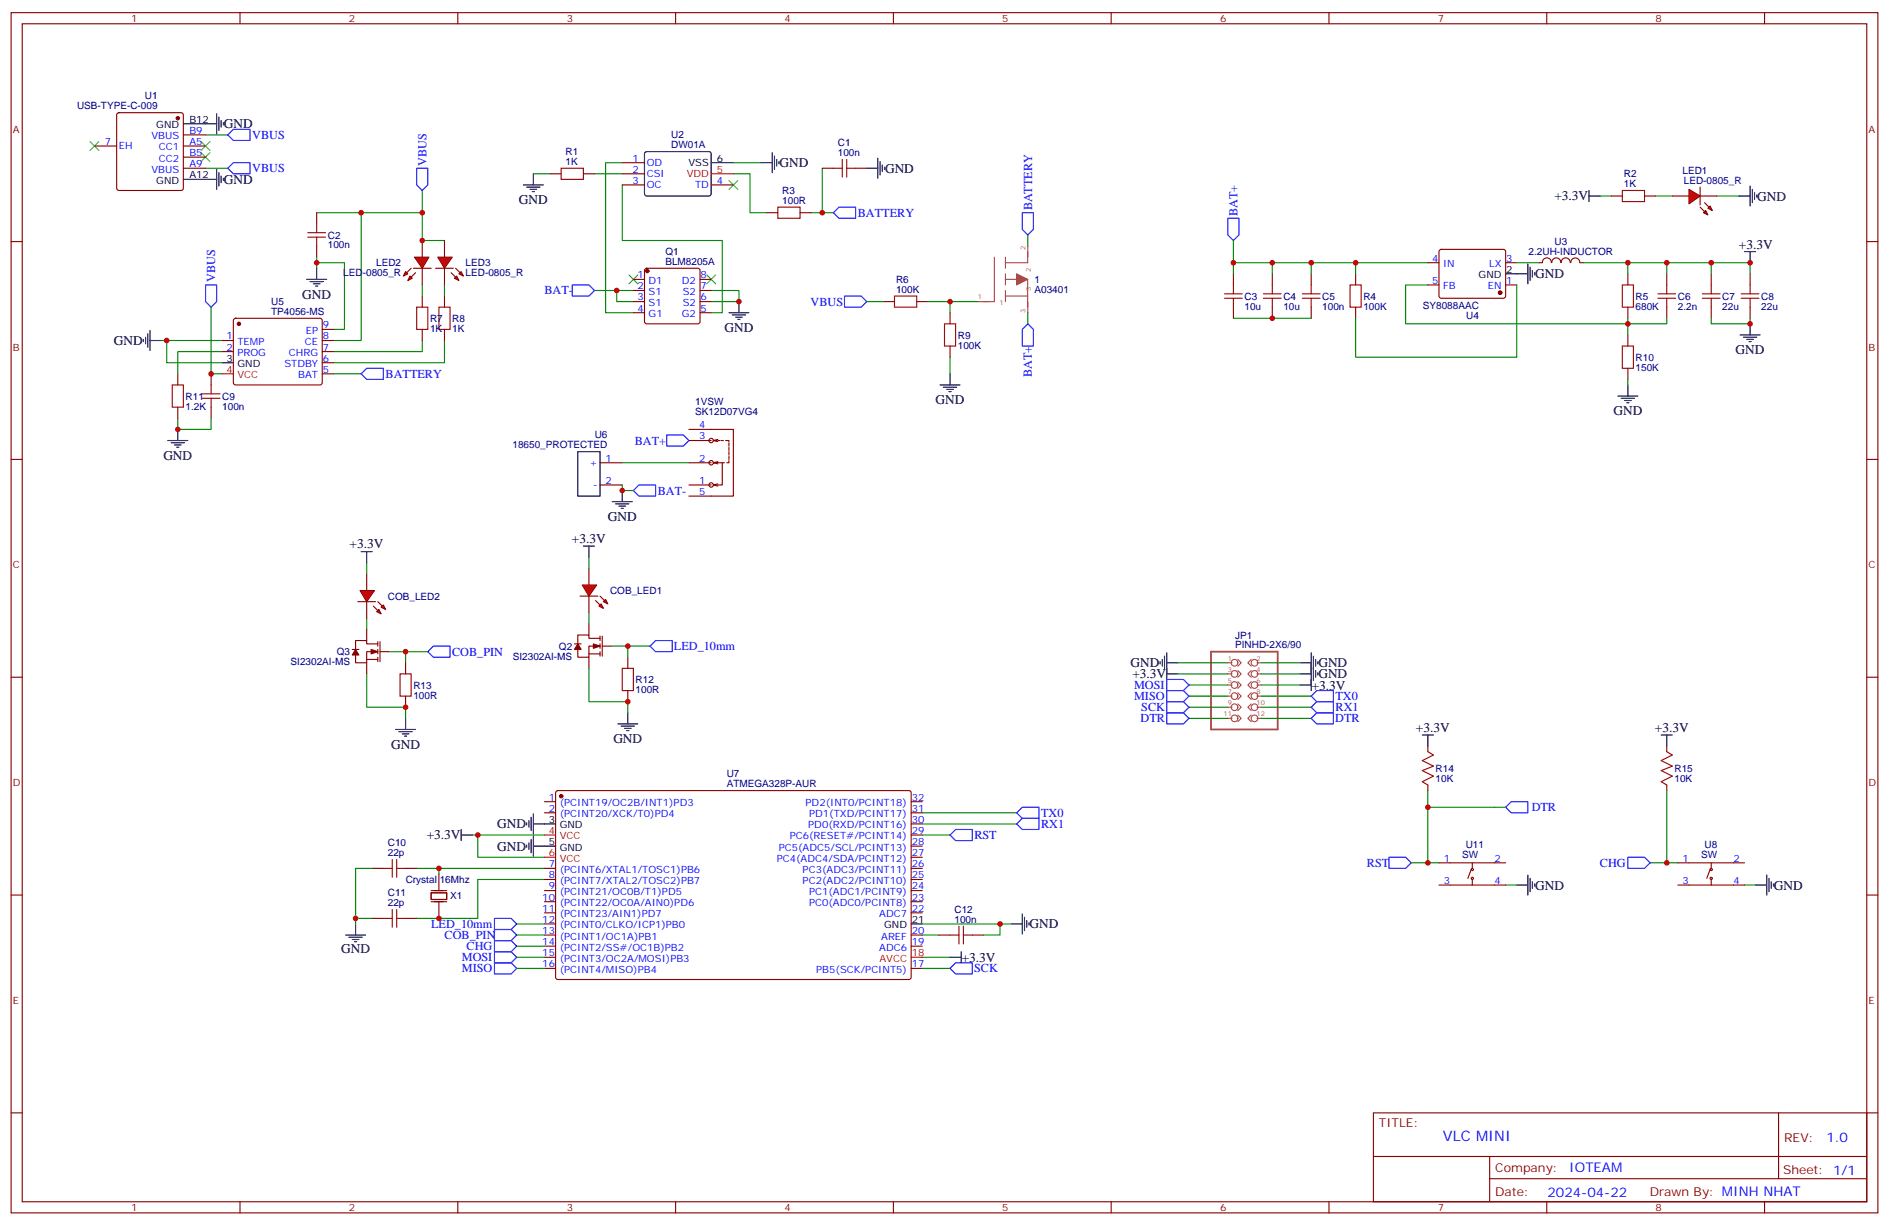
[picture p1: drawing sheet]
<svg xmlns="http://www.w3.org/2000/svg" width="600mm" height="389mm" viewBox="0 0 600 389" stroke-linecap="round" stroke-linejoin="round" font-family="sans-serif">
<g fill="none" stroke="#870000" stroke-width=".35">
<path d="M3.5 4h592.7v381h-592.7zM7.1 7.5h585.6v374h-585.6zM76.2 4v3.5M145.3 4v3.5M214.5 4v3.5M283.6 4v3.5M352.8 4v3.5M421.9 4v3.5M491.1 4v3.5M560.2 4v3.5M174.6 55.2h3.6M185.2 55.2h3.5"/>
<path d="M197.6 55.2h7M197.6 51.6h7M197.6 58.7h7M225.8 58.7h7M261.1 53.4h3.5M271.6 53.4h3.6M3.5 76.7h3.6M100.5 67.5v3.5M100.5 78.1v3.5M243.4 67.5h3.5M254 67.5h3.5M592.7 76.7h3.5"/>
<path d="M134.1 94v3.5M141.1 94v3.5M134.1 104.6v3.5M141.1 104.6v3.5M3.5 145.8h3.6M592.7 145.8h3.5M3.5 215h3.6M592.7 215h3.5M3.5 284.1h3.6M592.7 284.1h3.5M3.5 353.3h3.6M436 353.3h156.7v28.2h-156.7z"/>
<path d="M564.7 353.3v20.9M592.7 353.3h3.5M436.1 367.1h156.4M472.9 374.2h119.6M472.9 367.1v14.1M76.2 381.5v3.5M145.3 381.5v3.5M214.5 381.5v3.5M283.6 381.5v3.5M352.8 381.5v3.5M421.9 381.5v3.5M491.1 381.5v3.5"/>
<path d="M560.2 381.5v3.5"/>
</g>
<g fill="none" stroke="#000" stroke-width=".35">
<path d="M166.2 58.7h6.3M167.2 59.4h4.2M169.3 55.2v3.5M204.8 48.3l.5-.2 20 .1 .5 .6-.1 13-.6 .4h-20.1l-.4-.7v-12.7zM225.8 51.6h7M275.2 53.4h3.5M278.7 50.2v6.4M279.4 51.3v4.2M280.1 52.4v2.1M280.8 53.1v.7M168.3 60.1h2.1M169 60.8h.7"/>
<path d="M97.4 88.7h6.3M98.4 89.4h4.3M99.5 90.1h2.1M100.2 90.8h.7M100.5 85.2v3.5M231.4 99.3h6.4M232.5 100h4.2M234.6 95.7v3.6M233.5 100.7h2.2M234.2 101.4h.7"/>
</g>
<g fill="none" stroke="#008700" stroke-width=".35">
<path d="M169.3 55.2h5.3M188.7 55.2h8.9M197.6 51.6h-5.3v47.7h8.8M197.6 58.7v17.6h31.7v23h-3.5M232.8 55.2h5.3v12.3h5.3M232.8 51.6h8.9M261.1 53.4v14.1M100.5 67.5h14.2v40.6h-8.9M134.1 60.5v15.8h7M257.5 67.5h7.1M100.5 83.4h8.9v21.2h-3.6M100.5 81.6v3.6"/>
<path d="M134.1 90.5v3.5M141.1 90.5v3.5M188.7 92.2h12.4M195.8 92.2v3.5h5.3M225.8 92.2h8.8v3.5h-8.8M134.1 108.1v3.5h-28.3M141.1 108.1v7h-35.3"/>
</g>
<path d="M178.2 53.4h7v3.5h-7zM264.6 53.4h2.8M267.4 50.6v5.6M268.8 53.4h2.8M268.8 50.6v5.6M97.7 75.3h5.7M97.7 73.9h5.7M100.5 71v2.9M100.5 75.3v2.8M246.9 65.8h7.1v3.5h-7.1zM132.3 97.5h3.5v7.1h-3.5zM139.3 97.5h3.6v7.1h-3.6z" fill="none" stroke="#a10000" stroke-width=".35"/>
<path d="M132.3 53.4h3.5v5.3l-1.7 1.8-1.8-1.8zM264.6 67.5l1.7-1.7h5.3v3.5h-5.3zM181.7 90.5h5.3l1.7 1.7-1.7 1.8h-5.3z" fill="none" stroke="#00f" stroke-width=".35"/>
<path d="M28.6 44.9l2.8 2.9M31.4 44.9l-2.8 2.9M63.9 48.5l2.8 2.8M63.9 44.9l2.8 2.9M66.7 48.5l-2.8 2.8M66.7 44.9l-2.8 2.9M231.4 57.3l2.8 2.8M234.2 57.3l-2.8 2.8M199.7 87.3l2.8 2.8M202.5 87.3l-2.8 2.8M224.4 87.3l2.8 2.8M227.2 87.3l-2.8 2.8" fill="none" stroke="#3c3" stroke-width=".35"/>
<path d="M225.8 55.2h7" fill="none" stroke="#f00" stroke-width=".35"/>
<g fill="#f00" stroke="#870000" stroke-width=".35">
<path d="M131.6 81.6h4.6l-2.1 3.6z"/>
<path d="M131.2 85.2h5.7z"/>
</g>
<g fill="#870000" stroke="#870000" stroke-width=".35">
<path d="M129.1 86.6l1.4-1.4z"/>
<path d="M131.9 86.6l-1.4 1.4z"/>
</g>
<g fill="#f00" stroke="#870000" stroke-width=".35">
<path d="M128.8 86.2l.7 .7-1.4 .7z"/>
<path d="M130.2 87.6l.7 .7-1.4 .7z"/>
</g>
<path d="M134.1 76.3v5.3M134.1 85.2v5.3" fill="none" stroke="#870000" stroke-width=".35"/>
<g fill="#f00" stroke="#870000" stroke-width=".35">
<path d="M139 81.6h4.6l-2.5 3.6z"/>
<path d="M138.3 85.2h5.6z"/>
</g>
<g fill="#870000" stroke="#870000" stroke-width=".35">
<path d="M144.6 85.2l1.4 1.4z"/>
<path d="M143.2 86.6l1.4 1.4z"/>
</g>
<g fill="#f00" stroke="#870000" stroke-width=".35">
<path d="M146.4 86.2l.7 1.4-1.4-.7z"/>
<path d="M145 87.6l.7 1.4-1.4-.7z"/>
</g>
<g fill="none" stroke="#870000" stroke-width=".35">
<path d="M37.3 36l.4-.2h19.8l.5 .2 .2 .5v23.3l-.2 .5-.5 .2h-19.8l-.5-.3-.2-.4v-23.3zM30 46.4h7M58.2 46.4h7.1M58.2 53.4h7.1M58.2 49.9h7.1M58.2 42.8h7.1M141.1 76.3v5.3M457.1 79.4l.5-.2h19.7l.5 .2 .2 .5-.1 14.4-.6 .4-20-.1-.5-.6v-14.1zM141.1 85.2v5.3M201.1 88.7h3.5M201.1 92.2h3.5M201.1 95.7h3.5"/>
<path d="M201.1 99.3h3.5M204.8 85.4l.5-.2h16.2l.5 .2 .2 .5v16.2l-.2 .5-.5 .2h-16.2l-.5-.2-.2-.5v-16.2zM222.2 88.7h3.6M222.2 92.2h3.6M222.2 95.7h3.6M222.2 99.3h3.6M280.5 95.7h3.5M291 95.7h3.6M301.6 99.3v3.5M391.6 86.9v3.6M391.6 97.5v3.5M403.9 86.9v3.6"/>
<path d="M403.9 97.5v3.5M416.3 86.9v3.6M416.3 97.5v3.5M430.4 86.9v3.6M430.4 97.5v3.5M453.3 90.5h3.5M453.3 83.4h3.5M478 90.5h3.5M478 83.4h3.5M488.6 83.4h1.1M489.7 83.4a1.41 1.41 0 0 1 1.4-1.5 1.41 1.41 0 0 1 1.4 1.5M492.7 83.4a1.41 1.41 0 0 1 1.4-1.5 1.41 1.41 0 0 1 1.4 1.5"/>
<path d="M495.7 83.4a1.41 1.41 0 0 1 1.4-1.5 1.41 1.41 0 0 1 1.4 1.5M498.7 83.4a1.41 1.41 0 0 1 1.4-1.5 1.41 1.41 0 0 1 1.4 1.5M501.6 83.4h1.1M516.8 86.9v3.6M516.8 97.5v3.5M529.2 86.9v3.6M529.2 97.5v3.5M543.3 86.9v3.6M543.3 97.5v3.5M555.6 86.9v3.6M555.6 97.5v3.5M56.4 118.7v3.5"/>
<path d="M67 118.7v3.5M70.6 108.1h3.5M70.6 111.6h3.5M74.3 101.2l.5-.2h26.8l.5 .2 .2 .5-.1 20.1-.6 .4-27.1-.1-.4-.6v-19.8zM102.3 104.6h3.5M102.3 108.1h3.5M102.3 111.6h3.5M102.3 115.1h3.5M102.3 118.7h3.5M301.6 109.9v3.5M516.8 106.3v3.6M516.8 116.9v3.5"/>
<path d="M56.4 129.3v3.5M67 129.3v3.5"/>
</g>
<g fill="none" stroke="#008700" stroke-width=".35">
<path d="M65.3 53.4h7M65.3 42.8h7M114.7 67.5h19.4M326.3 74.6v3.5M391.6 76.3v7.1M508 62.2h3.5M525.6 62.2h5.3M545 62.2h7.1M67 97.5v21.2h3.6M275.2 95.7h5.3M294.6 95.7h15.8M301.6 95.7v3.6"/>
<path d="M326.3 99.3v3.5M403.9 83.4v3.5M416.3 83.4v3.5M430.4 83.4v3.5M453.3 90.5h-7v12.3h82.9v-1.8M453.3 83.4h-61.7v3.5M481.5 90.5v22.9h-51.1v-12.4M481.5 83.4h7.1M502.7 83.4h52.9v3.5M516.8 83.4v3.5M529.2 83.4v3.5M543.3 83.4v3.5"/>
<path d="M51.2 108.1h19.4M52.9 108.1v7h17.7M70.6 111.6h-14.2v7.1M105.8 118.7h8.9M301.6 113.4v5.3M391.6 101h24.7M516.8 101v5.3M543.3 101v1.8h12.3v-1.8M56.4 132.8v3.5h10.6v-3.5M516.8 120.4v1.8"/>
</g>
<path d="M72.3 53.4l1.8-1.8h5.3v3.6h-5.3zM74.1 41.1h5.3v3.5h-5.3l-1.8-1.8zM324.6 67.5h3.5v5.3l-1.8 1.8-1.7-1.8zM389.8 69.3h3.5v5.3l-1.7 1.7-1.8-1.7zM65.3 90.5h3.5v5.2l-1.8 1.8-1.7-1.8zM268.1 94h5.3l1.8 1.7-1.8 1.8h-5.3zM116.4 116.9h5.3v3.5h-5.3l-1.7-1.7zM326.3 102.8l1.8 1.8v5.3h-3.5v-5.3z" fill="none" stroke="#00f" stroke-width=".35"/>
<g fill="none" stroke="#a10000" stroke-width=".35">
<path d="M284 94h7v3.5h-7zM388.8 94.7h5.6M388.8 93.3h5.6M391.6 90.5v2.8M391.6 94.7v2.8M401.1 94.7h5.7M401.1 93.3h5.7M403.9 90.5v2.8M403.9 94.7v2.8M413.5 94.7h5.6M413.5 93.3h5.6M416.3 90.5v2.8"/>
<path d="M416.3 94.7v2.8M428.6 90.5h3.6v7h-3.6zM515.1 90.5h3.5v7h-3.5zM526.3 94.7h5.7M526.3 93.3h5.7M529.2 90.5v2.8M529.2 94.7v2.8M540.5 94.7h5.6M540.5 93.3h5.6M543.3 90.5v2.8M543.3 94.7v2.8M552.8 94.7h5.6"/>
<path d="M552.8 93.3h5.6M555.6 90.5v2.8M555.6 94.7v2.8M299.9 102.8h3.5v7.1h-3.5zM515.1 109.9h3.5v7h-3.5zM54.7 122.2h3.5v7.1h-3.5zM64.2 126.4h5.6M64.2 125h5.6M67 122.2v2.8M67 126.4v2.9"/>
</g>
<g fill="none" stroke="#000" stroke-width=".35">
<path d="M58.2 39.3h10.6M68.8 36.1v6.4M69.5 37.2v4.2M70.2 38.2v2.2M70.9 38.9v.8M58.2 56.9h10.6M68.8 53.8v6.3M69.5 54.8v4.3M70.2 55.9v2.1M70.9 56.6v.7M241.7 51.6h3.5M245.2 48.5v6.3"/>
<path d="M245.9 49.5v4.3M246.6 50.6v2.1M247.3 51.3v.7M555.6 59.1v6.3M552.1 62.2h3.5M553.9 79.9h3.5M555.6 79.9v3.5M556.3 60.1v4.2M557 61.2v2.1M557.7 61.9v.7M478 86.9h7.1M485.1 83.7v6.4"/>
<path d="M485.8 84.8v4.2M486.5 85.9v2.1M487.2 86.6v.7M45.5 107.7v.7M46.2 107v2.1M46.9 106v4.2M47.6 108.1h3.6M47.6 104.9v6.4M70.6 115.1h3.5M301.6 118.7v3.5M552.4 106.3h6.4M553.5 107h4.2"/>
<path d="M554.6 107.7h2.1M555.3 108.4h.7M555.6 102.8v3.5M53.3 139.8h6.3M56.4 136.3v3.5M298.4 122.2h6.4M299.5 122.9h4.2M300.6 123.6h2.1M301.3 124.3h.7M513.6 125.7h6.4M514.7 126.4h4.2M515.8 127.1h2.1"/>
<path d="M516.5 127.8h.7M516.8 122.2v3.5M54.3 140.5h4.3M55.4 141.3h2.1M56.1 142h.7"/>
</g>
<g fill="#870000" stroke="#870000" stroke-width=".35">
<circle cx="205.5" cy="86" r=".53"/>
<circle cx="75.8" cy="102.8" r=".53"/>
<circle cx="56.4" cy="37.5" r=".53"/>
<circle cx="476.2" cy="92.9" r=".53"/>
</g>
<path d="M70.6 118.7h3.5" fill="none" stroke="#f00" stroke-width=".35"/>
<path d="M326.3 78.1v5.3h-7.1M315.7 81.6v14.1h-5.3M319.2 88.7h7.1v10.6M319.2 81.6v3.6M319.2 86.9v3.6M319.2 92.2v3.5M319.2 94h7.1" fill="none" stroke="#a64a4a" stroke-width=".35"/>
<path d="M322.7 86.9l3.6 1.8-3.6 1.8z" fill="#a64a4a" stroke="#a64a4a" stroke-width=".35"/>
<g fill="#f00" stroke="#870000" stroke-width=".35">
<path d="M536.2 60.1l3.6 2.1-3.6 2.5z"/>
<path d="M539.8 59.4v5.7z"/>
</g>
<g fill="#870000" stroke="#870000" stroke-width=".35">
<path d="M539.8 65.8l1.4 1.4z"/>
<path d="M541.2 64.3l1.4 1.5z"/>
</g>
<g fill="#f00" stroke="#870000" stroke-width=".35">
<path d="M540.8 67.5l.7-.7 .7 1.4z"/>
<path d="M542.2 66.1l.7-.7 .7 1.4z"/>
</g>
<g fill="none" stroke="#870000" stroke-width=".35">
<path d="M511.5 62.2h3.6M522.1 62.2h3.5M530.9 62.2h5.3M539.8 62.2h5.2M116.4 199.8v3.5M111.8 206.2h2.1M116.4 210.4v3.5M116.4 209.3h3.5M119.9 206.9h-3.5v3.5h-3.5v-2.5M119.9 204.4h-3.5v-1.1h-3.5v2.9M119.9 203.7v1.4M119.9 206.2v1.4"/>
<path d="M119.9 208.6v1.4M120.6 206.9h2.9M120.6 203.7v6.3M128.8 210.4v3.5M128.8 221v3.5M453.3 236.9v1.7M172.9 254.5h3.5M172.9 258h3.5M176.6 251.2l.5-.2h111.7l.5 .7-.1 58.8-.6 .4h-111.8l-.4-.7v-58.5zM289.3 254.5h3.5M289.3 258h3.5M453.3 249.2v1.8"/>
<path d="M118.2 275.7h3.5M128.8 275.7h3.5M139.3 277.4v5.3M172.9 275.7h3.5M172.9 279.2h3.5M289.3 275.7h3.5M289.3 279.2h3.5M289.3 272.1h3.5M289.3 268.6h3.5M289.3 265.1h3.5M289.3 261.5h3.5M118.2 291.5h3.5"/>
<path d="M128.8 291.5h3.5M136.9 283.4h4.9v2.1h-4.9zM136.9 286.2h4.9M136.9 282.7h4.9M139.3 286.2v5.3M172.9 286.2h3.5M172.9 282.7h3.5M172.9 289.8h3.5M172.9 293.3h3.5M172.9 296.8h3.5M289.3 286.2h3.5M289.3 282.7h3.5"/>
<path d="M289.3 289.8h3.5M289.3 296.8h3.5M172.9 300.4h3.5M172.9 303.9h3.5M172.9 307.4h3.5M289.3 300.4h3.5M289.3 307.4h3.5"/>
</g>
<path d="M515.1 60.5h7v3.5h-7zM127 213.9h3.5v7.1h-3.5zM453.3 238.6l1.8 1.1-3.5 1.7 3.5 1.8-3.5 1.4 3.5 1.8-3.5 1.7 1.7 1.1M121.7 275.7h2.8M124.5 272.8v5.7M125.9 275.7h2.9M125.9 272.8v5.7M121.7 291.5h2.8M124.5 288.7v5.7M125.9 288.7v5.7M125.9 291.5h2.9" fill="none" stroke="#a10000" stroke-width=".35"/>
<g fill="none" stroke="#000" stroke-width=".35">
<path d="M504.5 62.2h3.5M504.5 60.5v3.5M125.6 231.6h6.3M126.6 232.3h4.3M127.7 233h2.1M128.4 233.7h.7M128.8 228v3.6M451.6 233.3h3.5M453.3 233.3v3.6M168.6 259.4v4.3M169.3 258.4v6.3M167.2 261.2v.7"/>
<path d="M167.2 268.3v.7M167.9 260.5v2.1M167.9 267.5v2.2M168.6 266.5v4.2M169.3 268.6h7.1M169.3 265.4v6.4M169.3 261.5h7.1M485.1 277.8v6.3M485.8 278.8v4.3M486.5 279.9v2.1M109.7 296.8h6.4M110.8 297.5h4.2"/>
<path d="M111.8 298.2h2.1M112.5 298.9h.7M112.9 293.3v3.5M289.3 293.3h3.5M321 293.3h3.6M324.6 290.1v6.4M325.3 291.2v4.2M326 292.2v2.2M326.7 292.9v.8M481.5 281h3.6M487.2 280.6v.7"/>
</g>
<g fill="none" stroke="#008700" stroke-width=".35">
<path d="M116.4 178.6v3.6M116.4 196.3v3.5M116.4 213.9v10.6h12.4v3.5M123.5 206.9h5.3v3.5M128.8 206.9h7M292.8 258h30M453.3 256.3h21.2M453.3 251v22.9M118.2 275.7h-5.3v15.8M132.3 275.7h40.6M139.3 275.7v1.7M149.9 265.1h23"/>
<path d="M151.7 265.1v7h21.2M172.9 279.2h-21.2v12.3h-19.4M292.8 265.1h8.8M292.8 261.5h30M448 273.9h8.8M118.2 291.5h-5.3v1.8M478 281h3.5M292.8 303.9h8.8"/>
</g>
<path d="M135.8 206.9l1.8-1.8h5.3v3.5h-5.3zM322.8 258l1.8-1.7h5.2v3.5h-5.2zM479.8 254.5h5.3v3.5h-5.3l-1.8-1.7zM303.4 263.3h5.3v3.5h-5.3l-1.8-1.7zM322.8 261.5l1.8-1.7h5.2v3.5h-5.2zM441 272.1h5.3l1.7 1.8-1.7 1.8h-5.3z" fill="none" stroke="#00f" stroke-width=".35"/>
<g fill="#870000" stroke="#870000" stroke-width=".35">
<path d="M112.9 206.2l1 1.7h-2.1z"/>
<path d="M117.8 206.2l2.1 .7-2.1 .7z"/>
<circle cx="178.2" cy="252.7" r=".53"/>
</g>
<path d="M172.9 265.1h3.5M172.9 272.1h3.5M289.3 303.9h3.5" fill="none" stroke="#f00" stroke-width=".35"/>
<g fill="#f00" stroke="#870000" stroke-width=".35">
<path d="M114.3 187.5h4.6l-2.5 3.5z"/>
<path d="M113.6 191h5.6z"/>
</g>
<g fill="#870000" stroke="#870000" stroke-width=".35">
<path d="M119.9 191l1.5 1.4z"/>
<path d="M118.5 192.4l1.4 1.4z"/>
</g>
<g fill="#f00" stroke="#870000" stroke-width=".35">
<path d="M121 192.8l.7-.7 .7 1.4z"/>
<path d="M119.6 194.2l.7-.7 .7 1.4z"/>
</g>
<path d="M116.4 182.2v5.3M116.4 191v5.3M298.1 296.8h3.5M308.7 296.8h3.5" fill="none" stroke="#870000" stroke-width=".35"/>
<path d="M146.4 265.1h3.5M146.4 263.3v3.5" fill="none" stroke="#000" stroke-width=".35"/>
<path d="M157 291.5h5.3l1.7 1.8-1.7 1.8h-5.3zM157 295.1h5.3l1.7 1.7-1.7 1.8h-5.3zM157 302.1h5.3l1.7 1.8-1.7 1.7h-5.3zM157 305.6h5.3l1.7 1.8-1.7 1.8h-5.3zM301.6 307.4l1.8-1.8h5.3v3.6h-5.3z" fill="none" stroke="#00f" stroke-width=".35"/>
<path d="M474.5 256.3h3.5M164 293.3h8.9M164 296.8h8.9M292.8 293.3h28.2M292.8 296.8h5.3M317.5 293.3v3.5h-5.3M164 303.9h8.9M164 307.4h8.9M292.8 307.4h8.8" fill="none" stroke="#008700" stroke-width=".35"/>
<path d="M301.6 296.8h2.8M304.4 294v5.6M305.9 296.8h2.8M305.9 294v5.6" fill="none" stroke="#a10000" stroke-width=".35"/>
<g fill="#f00" stroke="#870000" stroke-width=".35">
<path d="M184.9 185.7h4.5l-2.4 3.5z"/>
<path d="M184.1 189.2h5.7z"/>
</g>
<g fill="#870000" stroke="#870000" stroke-width=".35">
<path d="M190.5 189.2l1.4 1.4z"/>
<path d="M189.1 190.6l1.4 1.5z"/>
</g>
<g fill="#f00" stroke="#870000" stroke-width=".35">
<path d="M191.6 191l.7-.7 .7 1.4z"/>
<path d="M190.1 192.4l.8-.7 .7 1.4z"/>
</g>
<g fill="none" stroke="#870000" stroke-width=".35">
<path d="M218.7 136.3h14.1v21.2h-14.1M218.7 139.8h7.1M226.5 139.8l1.4 .4M227.9 139.5l-1.4 .3h1M227.9 139.8h.7M229 139.8h.7M230.4 139.8h1v.4M190.5 146.9h7.1M190.5 154h7.1M218.7 146.9h7.1M218.7 154h7.1M226.5 146.9l1.4 .3"/>
<path d="M226.5 154l1.4 .3M227.9 146.5l-1.4 .4h2.8v7.1h-2.8M227.9 153.6l-1.4 .4M229.3 146.9h.7M231.4 146.2v.7h-.7M231.4 140.5v1.1M231.4 142v1M231.4 143.4v1M231.4 144.8v1M187 180.4v5.3M187 189.2v5.3M187 198v3.6"/>
<path d="M182.4 204.4h2.1M187 208.6v3.6M187 207.6h3.5M190.5 205.1h-3.5v3.5h-3.6v-2.4M190.5 202.6h-3.5v-1h-3.6v2.8M190.5 201.9v1.4M190.5 204.4v1.4M190.5 206.9v1.4M191.2 205.1h2.8M191.2 201.9v6.4M199.3 208.6v3.6M199.3 219.2v3.5"/>
<path d="M529.2 236.9v1.7M529.2 249.2v1.8M456.8 273.9h21.2M467.1 276l-1.1 2.8M467.4 273.9v1.8M467.4 279.2v1.8M532.7 273.9h21.2M542.9 276l-1 2.8M543.3 273.9v1.8M543.3 279.2v1.8M456.8 281h21.2M532.7 281h21.2"/>
<circle cx="225.8" cy="139.8" r=".71"/>
<circle cx="225.8" cy="154" r=".71"/>
<circle cx="225.8" cy="146.9" r=".71"/>
<circle cx="467.4" cy="278.8" r=".35"/>
<circle cx="467.4" cy="276" r=".35"/>
<circle cx="543.3" cy="276" r=".35"/>
<circle cx="543.3" cy="278.8" r=".35"/>
</g>
<g fill="#870000" stroke="#870000" stroke-width=".35">
<path d="M183.4 204.4l1.1 1.8h-2.1z"/>
<path d="M188.4 204.4l2.1 .7-2.1 .7z"/>
</g>
<path d="M197.6 212.2h3.5v7h-3.5zM529.2 238.6l1.7 1.1-3.5 1.7 3.5 1.8-3.5 1.4 3.5 1.8-3.5 1.7 1.8 1.1" fill="none" stroke="#a10000" stroke-width=".35"/>
<g fill="none" stroke="#008700" stroke-width=".35">
<path d="M197.6 154v1.7h3.5M197.6 146.9h21.1M187 176.9v3.5M187 194.5v3.5M187 212.2v10.5h12.3v3.6M194 205.1h5.3v3.5M199.3 205.1h7.1M373.9 210.4h15.9M373.9 213.9h15.9M377.5 217.5h12.3M400.4 210.4h12.3M400.4 213.9h12.3"/>
<path d="M400.4 217.5h12.3M377.5 228h12.3M377.5 224.5h12.3M377.5 221h12.3M400.4 228h15.9M400.4 224.5h15.9M400.4 221h15.9M529.2 251v22.9M523.9 273.9h8.8M553.9 281h3.5M164 300.4h8.9"/>
</g>
<path d="M211.7 138.1h5.3l1.7 1.7-1.7 1.8h-5.3zM201.1 155.7l1.7-1.7h5.3v3.5h-5.3zM206.4 205.1l1.7-1.8h5.3v3.6h-5.3zM370.4 219.2h5.3l1.8 1.8-1.8 1.7h-5.3zM370.4 215.7h5.3l1.8 1.8-1.8 1.7h-5.3zM370.4 226.3h5.3l1.8 1.7-1.8 1.8h-5.3zM370.4 222.7h5.3l1.8 1.8-1.8 1.8h-5.3zM416.3 228l1.7-1.7h5.3v3.5h-5.3zM416.3 224.5l1.7-1.8h5.3v3.6h-5.3zM416.3 221l1.7-1.8h5.3v3.5h-5.3zM516.8 272.1h5.3l1.8 1.8-1.8 1.8h-5.3zM157 298.6h5.3l1.7 1.8-1.7 1.7h-5.3z" fill="none" stroke="#00f" stroke-width=".35"/>
<g fill="none" stroke="#000" stroke-width=".35">
<path d="M183.4 143.4h7.1v14.1h-7.1zM194.4 159.2h6.3M195.4 159.9h4.3M197.6 155.7v3.5M114.7 175.1h3.5M116.4 175.1v3.5M185.2 173.4h3.5M187 173.4v3.5M196.5 160.7h2.1M197.2 161.4h.7M368.3 210v.7M369 209.3v2.2"/>
<path d="M369.7 208.3v4.2M370.4 210.4h3.5M370.4 207.2v8.5M370.4 213.9h3.5M412.7 210.4h3.6M412.7 213.9h3.6M412.7 217.5h3.6M416.3 207.2v12M417 208.3v7.7M417.7 209.3v2.2M417.7 212.9v2.1M418.4 210v.7"/>
<path d="M418.4 213.6v.7M196.1 229.8h6.4M197.2 230.5h4.2M198.3 231.2h2.1M199 231.9h.7M199.3 226.3v3.5M527.4 233.3h3.5M529.2 233.3v3.6M560.9 277.8v6.3M561.6 278.8v4.3M562.3 279.9v2.1M557.4 281h3.5"/>
<path d="M563 280.6v.7M301.6 303.9h3.6M305.2 302.1v3.5"/>
</g>
<path d="M384.5 206.9h21.1v24.7h-21.1z" fill="none" stroke="#a64a4a" stroke-width=".56"/>
<g fill="none" stroke="#a64a4a" stroke-width=".35">
<path d="M389.8 210.4h1.4M389.8 213.9h1.4M389.8 217.5h1.4M393 209.3l1.1 1.1-1.1 1.1M393 212.9l1.1 1-1.1 1.1M393 216.4l1.1 1.1-1.1 1M393 219.9l1.1 1.1-1.1 1M397.2 209.3l-1 1.1 1 1.1M397.2 212.9l-1 1 1 1.1M397.2 216.4l-1 1.1 1 1M397.2 219.9l-1 1.1 1 1M399 210.4h1.4"/>
<path d="M399 213.9h1.4M399 217.5h1.4M389.8 221h1.4M389.8 224.5h1.4M389.8 228h1.4M393 223.4l1.1 1.1-1.1 1.1M393 227l1.1 1-1.1 1.1M397.2 223.4l-1 1.1 1 1.1M397.2 227l-1 1 1 1.1M399 221h1.4M399 224.5h1.4M399 228h1.4"/>
<circle cx="391.9" cy="210.4" r="1.06"/>
<circle cx="391.9" cy="213.9" r="1.06"/>
<circle cx="391.9" cy="217.5" r="1.06"/>
<circle cx="398.3" cy="213.9" r="1.06"/>
<circle cx="398.3" cy="210.4" r="1.06"/>
<circle cx="398.3" cy="217.5" r="1.06"/>
<circle cx="391.9" cy="224.5" r="1.06"/>
<circle cx="391.9" cy="221" r="1.06"/>
<circle cx="391.9" cy="228" r="1.06"/>
<circle cx="398.3" cy="224.5" r="1.06"/>
<circle cx="398.3" cy="221" r="1.06"/>
<circle cx="398.3" cy="228" r="1.06"/>
</g>
<g fill="#c00">
<circle cx="261.1" cy="67.5" r=".88"/>
<circle cx="234.6" cy="95.7" r=".88"/>
<circle cx="195.8" cy="92.2" r=".88"/>
<circle cx="100.5" cy="83.4" r=".88"/>
<circle cx="134.1" cy="76.3" r=".88"/>
<circle cx="67" cy="118.7" r=".88"/>
<circle cx="56.4" cy="136.3" r=".88"/>
<circle cx="52.9" cy="108.1" r=".88"/>
<circle cx="114.7" cy="67.5" r=".88"/>
<circle cx="134.1" cy="67.5" r=".88"/>
<circle cx="301.6" cy="95.7" r=".88"/>
<circle cx="555.6" cy="83.4" r=".88"/>
<circle cx="516.8" cy="83.4" r=".88"/>
<circle cx="516.8" cy="102.8" r=".88"/>
<circle cx="529.2" cy="83.4" r=".88"/>
<circle cx="543.3" cy="83.4" r=".88"/>
<circle cx="555.6" cy="102.8" r=".88"/>
<circle cx="403.9" cy="101" r=".88"/>
<circle cx="430.4" cy="83.4" r=".88"/>
<circle cx="416.3" cy="83.4" r=".88"/>
<circle cx="403.9" cy="83.4" r=".88"/>
<circle cx="391.6" cy="83.4" r=".88"/>
<circle cx="139.3" cy="291.5" r=".88"/>
<circle cx="139.3" cy="275.7" r=".88"/>
<circle cx="112.9" cy="291.5" r=".88"/>
<circle cx="453.3" cy="256.3" r=".88"/>
<circle cx="453.3" cy="273.9" r=".88"/>
<circle cx="128.8" cy="224.5" r=".88"/>
<circle cx="128.8" cy="206.9" r=".88"/>
<circle cx="151.7" cy="265.1" r=".88"/>
<circle cx="317.5" cy="293.3" r=".88"/>
<circle cx="199.3" cy="205.1" r=".88"/>
<circle cx="199.3" cy="222.7" r=".88"/>
<circle cx="529.2" cy="273.9" r=".88"/>
<circle cx="197.6" cy="155.7" r=".88"/>
</g>
<text font-size="4.6" fill="#00f" x="458.1" y="362.3">VLC MINI</text>
<g font-size="4.2">
<text x="71.1" y="40.7">GND</text>
<text x="247.5" y="53.1">GND</text>
<text x="71.1" y="58.3">GND</text>
<text x="281" y="54.9">GND</text>
<text x="164.7" y="64.8">GND</text>
<text x="493.5" y="63.6">+3.3V</text>
<text x="557.9" y="63.7">GND</text>
<text x="552.1" y="79.2">+3.3V</text>
<text x="487.4" y="88.3">GND</text>
<text x="96" y="94.8">GND</text>
<text x="230" y="105.4">GND</text>
<text x="36.2" y="109.5">GND</text>
<text x="551" y="112.4">GND</text>
<text x="297" y="128.3">GND</text>
<text x="512.2" y="131.8">GND</text>
<text x="51.9" y="145.9">GND</text>
<text x="193" y="165.3">GND</text>
<text x="181.6" y="172.2">+3.3V</text>
<text x="111" y="174">+3.3V</text>
<text x="359" y="211.8">GND</text>
<text x="359.5" y="215.4">+3.3V</text>
<text x="418.6" y="211.8">GND</text>
<text x="418.6" y="215.3">GND</text>
<text x="416.5" y="218.9">+3.3V</text>
<text x="449.5" y="232.2">+3.3V</text>
<text x="525.4" y="232.2">+3.3V</text>
<text x="124.2" y="237.6">GND</text>
<text x="194.7" y="235.9">GND</text>
<text x="157.9" y="263">GND</text>
<text x="135.5" y="266.5">+3.3V</text>
<text x="157.9" y="270">GND</text>
<text x="487.4" y="282.4">GND</text>
<text x="563.2" y="282.4">GND</text>
<text x="326.8" y="294.7">GND</text>
<text x="108.3" y="302.5">GND</text>
<text x="305.3" y="305.3">+3.3V</text>
</g>
<g font-size="4.2" fill="#00f">
<text x="579.8" y="362.5">1.0</text>
<text x="498.2" y="372.1">IOTEAM</text>
<text x="491.3" y="379.9">2024-04-22</text>
</g>
<g font-size="3.9" fill="#00f">
<text x="80.1" y="44.1">VBUS</text>
<text x="135.4" y="52.6" transform="rotate(-90 135.4 52.6)">VBUS</text>
<text x="80.1" y="54.7">VBUS</text>
<text x="272.3" y="68.8">BATTERY</text>
<text x="327.7" y="66.8" transform="rotate(-90 327.7 66.8)">BATTERY</text>
<text x="392.9" y="68.7" transform="rotate(-90 392.9 68.7)">BAT+</text>
<text x="68.3" y="89.6" transform="rotate(-90 68.3 89.6)">VBUS</text>
<text x="172.8" y="93.5">BAT-</text>
<text x="257.4" y="97">VBUS</text>
<text x="122.4" y="119.9">BATTERY</text>
<text x="327.6" y="119.8" transform="rotate(-90 327.6 119.8)">BAT+</text>
<text x="201.5" y="141.1">BAT+</text>
<text x="208.8" y="157.1">BAT-</text>
<text x="143.6" y="208.2">COB_PIN</text>
<text x="214" y="206.4">LED_10mm</text>
<text x="360" y="218.7">MOSI</text>
<text x="360" y="222.2">MISO</text>
<text x="362.3" y="225.8">SCK</text>
<text x="424" y="222.2">TX0</text>
<text x="424" y="225.7">RX1</text>
<text x="362.1" y="229.3">DTR</text>
<text x="423.9" y="229.2">DTR</text>
<text x="486.3" y="257.5">DTR</text>
<text x="330.6" y="262.9">RX1</text>
<text x="330.6" y="259.4">TX0</text>
<text x="309.3" y="266.4">RST</text>
<text x="434" y="275.2">RST</text>
<text x="508" y="275.2">CHG</text>
<text x="136.9" y="294.6">LED_10mm</text>
<text x="141.1" y="298.2">COB_PIN</text>
<text x="146.6" y="305.1">MOSI</text>
<text x="148.1" y="301.6">CHG</text>
<text x="146.6" y="308.7">MISO</text>
<text x="309.3" y="308.7">SCK</text>
</g>
<g font-size="3.9" fill="#800">
<text x="437.8" y="357.9">TITLE:</text>
<text x="566.4" y="362.5">REV:</text>
<text x="474.7" y="372.1">Company:</text>
<text x="566.1" y="372.7">Sheet: 1/1</text>
<text x="474.7" y="379.7">Date:</text>
<text x="523.7" y="379.8">Draw</text>
<text x="533.9" y="379.8">n By: MINH NHAT</text>
</g>
<g font-size="3.2" fill="#800">
<text x="41.6" y="7">1</text>
<text x="110.8" y="7">2</text>
<text x="179.9" y="7">3</text>
<text x="249.1" y="7">4</text>
<text x="318.2" y="7">5</text>
<text x="387.3" y="7">6</text>
<text x="456.5" y="7">7</text>
<text x="525.6" y="7">8</text>
<text x="4.1" y="42.1">A</text>
<text x="593.2" y="42.1">A</text>
<text x="4.1" y="111.3">B</text>
<text x="593.2" y="111.3">B</text>
<text x="4.1" y="180.4">C</text>
<text x="593.2" y="180.4">C</text>
<text x="4.1" y="249.6">D</text>
<text x="593.2" y="249.6">D</text>
<text x="4.1" y="318.7">E</text>
<text x="593.2" y="318.7">E</text>
<text x="41.6" y="384.5">1</text>
<text x="110.8" y="384.5">2</text>
<text x="179.9" y="384.5">3</text>
<text x="249.1" y="384.5">4</text>
<text x="318.2" y="384.5">5</text>
<text x="387.3" y="384.5">6</text>
<text x="456.5" y="384.5">7</text>
<text x="525.6" y="384.5">8</text>
</g>
<g font-size="3.2" fill="#000080">
<text x="24.5" y="34.6">USB-TYPE-C-009</text>
<text x="46" y="31.5">U1</text>
<text x="213.1" y="47">DW01A</text>
<text x="213.1" y="43.8">U2</text>
<text x="266" y="46.3">C1</text>
<text x="179.6" y="52.4">1K</text>
<text x="179.6" y="49.2">R1</text>
<text x="266" y="49.5">100n</text>
<text x="515.6" y="59.4">1K</text>
<text x="515.6" y="56.3">R2</text>
<text x="534.2" y="55.3">LED1</text>
<text x="534.6" y="58.3">LED-0805_R</text>
<text x="248.4" y="64.7">100R</text>
<text x="248.4" y="61.5">R3</text>
<text x="104.1" y="75.8">C2</text>
<text x="493.5" y="77.6">U3</text>
<text x="104.1" y="78.9">100n</text>
<text x="211.2" y="80.9">Q1</text>
<text x="485.3" y="81">2.2UH-INDUCTOR</text>
<text x="109" y="87.7">LED-0805_R</text>
<text x="119.4" y="84.6">LED2</text>
<text x="147.8" y="87.7">LED-0805_R</text>
<text x="147.8" y="84.6">LED3</text>
<text x="211.2" y="84.1">BLM8205A</text>
<text x="284.5" y="89.7">R6</text>
<text x="328.4" y="89.9">1</text>
<text x="284.5" y="92.9">100K</text>
<text x="328.4" y="93">A03401</text>
<text x="395.1" y="95.2">C3</text>
<text x="407.5" y="95.2">C4</text>
<text x="419.8" y="95.2">C5</text>
<text x="432.9" y="95.3">R4</text>
<text x="519.3" y="95.3">R5</text>
<text x="532.7" y="95.2">C6</text>
<text x="546.8" y="95.2">C7</text>
<text x="559.2" y="95.2">C8</text>
<text x="86.1" y="100">TP4056-MS</text>
<text x="86.1" y="96.8">U5</text>
<text x="395.1" y="98.3">10u</text>
<text x="407.5" y="98.3">10u</text>
<text x="419.8" y="98.3">100n</text>
<text x="432.9" y="98.3">100K</text>
<text x="451.7" y="98.2">SY8088AAC</text>
<text x="465.5" y="101.3">U4</text>
<text x="519.3" y="98.3">680K</text>
<text x="532.7" y="98.3">2.2n</text>
<text x="546.8" y="98.3">22u</text>
<text x="559.2" y="98.3">22u</text>
<text x="136.5" y="105.3">1K</text>
<text x="136.5" y="102.2">R7</text>
<text x="143.6" y="105.3">1K</text>
<text x="143.6" y="102.2">R8</text>
<text x="304.1" y="107.5">R9</text>
<text x="304.1" y="110.6">100K</text>
<text x="519.3" y="117.7">150K</text>
<text x="519.3" y="114.5">R10</text>
<text x="58.9" y="130">1.2K</text>
<text x="58.9" y="126.9">R11</text>
<text x="70.6" y="130">100n</text>
<text x="70.6" y="126.9">C9</text>
<text x="220.7" y="131.6">SK12D07VG4</text>
<text x="220.7" y="128.5">1VSW</text>
<text x="162.7" y="142.3">18650_PROTECTED</text>
<text x="188.8" y="139.2">U6</text>
<text x="123.1" y="190.4">COB_LED2</text>
<text x="193.7" y="188.6">COB_LED1</text>
<text x="392.1" y="202.8">JP1</text>
<text x="106.9" y="208">Q3</text>
<text x="162.8" y="209.4">SI2302AI-MS</text>
<text x="177.4" y="206.3">Q2</text>
<text x="392.1" y="205.8">PINHD-2X6/90</text>
<text x="92.2" y="211.2">SI2302AI-MS</text>
<text x="131.2" y="221.8">100R</text>
<text x="131.2" y="218.6">R13</text>
<text x="201.8" y="220">100R</text>
<text x="201.8" y="216.8">R12</text>
<text x="455.8" y="245.1">R14</text>
<text x="531.6" y="245.1">R15</text>
<text x="230.7" y="249.8">ATMEGA328P-AUR</text>
<text x="230.7" y="246.6">U7</text>
<text x="455.8" y="248.2">10K</text>
<text x="531.6" y="248.2">10K</text>
<text x="123.1" y="268.6">C10</text>
<text x="465.3" y="269.3">U11</text>
<text x="541.2" y="269.3">U8</text>
<text x="123.1" y="271.8">22p</text>
<text x="464.2" y="272.5">SW</text>
<text x="540.1" y="272.5">SW</text>
<text x="128.8" y="280.3">Crystal 16Mhz</text>
<text x="123.1" y="287.7">22p</text>
<text x="123.1" y="284.4">C11</text>
<text x="142.9" y="285.5">X1</text>
<text x="303" y="292.9">100n</text>
<text x="303" y="289.8">C12</text>
</g>
<g font-size="3.2">
<text x="49.6" y="40.7">GND</text>
<text x="60.1" y="38.9">B12</text>
<text x="218.6" y="52.7">VSS</text>
<text x="227.5" y="51.3">6</text>
<text x="49.6" y="58.3">GND</text>
<text x="60.1" y="56.6">A12</text>
<text x="469.4" y="88.3">GND</text>
<text x="478.2" y="86.6">2</text>
<text x="71.9" y="114.8">3</text>
<text x="75.4" y="116.6">GND</text>
<text x="174.2" y="261.2">3</text>
<text x="177.7" y="263">GND</text>
<text x="174.2" y="268.3">5</text>
<text x="177.7" y="270">GND</text>
<text x="289.5" y="292.9">21</text>
<text x="280.7" y="294.7">GND</text>
</g>
<g font-size="3.2" fill="#00f">
<text x="33.3" y="46">7</text>
<text x="37.7" y="47.4">EH</text>
<text x="48.1" y="44.2">VBUS</text>
<text x="50.5" y="47.8">CC1</text>
<text x="60.1" y="46">A5</text>
<text x="60.1" y="42.5">B9</text>
<text x="50.5" y="51.3">CC2</text>
<text x="60.1" y="53.1">A9</text>
<text x="60.1" y="49.5">B5</text>
<text x="200.8" y="51.3">1</text>
<text x="205.3" y="52.7">OD</text>
<text x="48.1" y="54.8">VBUS</text>
<text x="200.8" y="54.8">2</text>
<text x="200.8" y="58.3">3</text>
<text x="205.3" y="56.2">CSI</text>
<text x="205.3" y="59.8">OC</text>
<text x="220.7" y="59.8">TD</text>
<text x="227.5" y="58.3">4</text>
<text x="454.7" y="83">4</text>
<text x="478.2" y="83">3</text>
<text x="202.4" y="88.3">1</text>
<text x="222.4" y="88.3">8</text>
<text x="458.2" y="84.8">IN</text>
<text x="472.8" y="84.8">LX</text>
<text x="202.4" y="91.9">2</text>
<text x="202.4" y="95.4">3</text>
<text x="205.9" y="90.1">D1</text>
<text x="205.9" y="93.6">S1</text>
<text x="216.5" y="90.1">D2</text>
<text x="216.8" y="93.6">S2</text>
<text x="222.4" y="95.4">6</text>
<text x="222.4" y="91.9">7</text>
<text x="454.7" y="90.1">5</text>
<text x="458.2" y="91.9">FB</text>
<text x="472.3" y="91.9">EN</text>
<text x="478.2" y="90.1">1</text>
<text x="202.4" y="98.9">4</text>
<text x="205.9" y="97.2">S1</text>
<text x="205.9" y="100.7">G1</text>
<text x="216.5" y="100.7">G2</text>
<text x="216.8" y="97.2">S2</text>
<text x="222.4" y="98.9">5</text>
<text x="71.9" y="107.7">1</text>
<text x="97.1" y="106">EP</text>
<text x="102.5" y="104.2">9</text>
<text x="102.5" y="107.7">8</text>
<text x="71.9" y="111.3">2</text>
<text x="75.4" y="113">PROG</text>
<text x="75.4" y="109.5">TEMP</text>
<text x="91.7" y="113">CHRG</text>
<text x="96.8" y="109.5">CE</text>
<text x="102.5" y="111.3">7</text>
<text x="90.3" y="116.6">STDBY</text>
<text x="102.5" y="114.8">6</text>
<text x="102.5" y="118.3">5</text>
<text x="94.7" y="120.1">BAT</text>
<text x="222" y="136">4</text>
<text x="222" y="139.5">3</text>
<text x="187.2" y="148">+</text>
<text x="192.3" y="146.5">1</text>
<text x="222" y="146.5">2</text>
<text x="188.4" y="155">-</text>
<text x="192.3" y="153.6">2</text>
<text x="222" y="153.6">1</text>
<text x="222" y="157.1">5</text>
<text x="174.2" y="254.1">1</text>
<text x="174.2" y="257.7">2</text>
<text x="177.7" y="255.9">(PCINT19/OC2B/INT1)PD3</text>
<text x="255.8" y="255.9">PD2(INT0/PCINT18)</text>
<text x="289.5" y="257.7">31</text>
<text x="289.5" y="254.1">32</text>
<text x="177.7" y="259.4">(PCINT20/XCK/T0)PD4</text>
<text x="256.6" y="263">PD0(RXD/PCINT16)</text>
<text x="256.9" y="259.4">PD1(TXD/PCINT17)</text>
<text x="289.5" y="261.2">30</text>
<text x="250.7" y="266.5">PC6(RESET#/PCINT14)</text>
<text x="289.5" y="268.3">28</text>
<text x="289.5" y="264.7">29</text>
<text x="174.2" y="275.3">7</text>
<text x="246.6" y="273.5">PC4(ADC4/SDA/PCINT12)</text>
<text x="247.2" y="270">PC5(ADC5/SCL/PCINT13)</text>
<text x="289.5" y="275.3">26</text>
<text x="289.5" y="271.8">27</text>
<text x="458.4" y="273.5">1</text>
<text x="474.5" y="273.5">2</text>
<text x="534.2" y="273.5">1</text>
<text x="550.3" y="273.5">2</text>
<text x="174.2" y="278.8">8</text>
<text x="177.7" y="277.1">(PCINT6/XTAL1/TOSC1)PB6</text>
<text x="177.7" y="280.6">(PCINT7/XTAL2/TOSC2)PB7</text>
<text x="254.8" y="280.6">PC2(ADC2/PCINT10)</text>
<text x="254.8" y="277.1">PC3(ADC3/PCINT11)</text>
<text x="289.5" y="278.8">25</text>
<text x="458.4" y="280.6">3</text>
<text x="474.5" y="280.6">4</text>
<text x="534.2" y="280.6">3</text>
<text x="550.3" y="280.6">4</text>
<text x="172.2" y="285.9">10</text>
<text x="174.2" y="282.4">9</text>
<text x="177.7" y="284.1">(PCINT21/OC0B/T1)PD5</text>
<text x="177.7" y="287.7">(PCINT22/OC0A/AIN0)PD6</text>
<text x="256.8" y="287.7">PC0(ADC0/PCINT8)</text>
<text x="256.8" y="284.1">PC1(ADC1/PCINT9)</text>
<text x="289.5" y="285.9">23</text>
<text x="289.5" y="282.4">24</text>
<text x="172.2" y="289.4">11</text>
<text x="172.2" y="292.9">12</text>
<text x="177.7" y="291.2">(PCINT23/AIN1)PD7</text>
<text x="279.1" y="291.2">ADC7</text>
<text x="289.5" y="289.4">22</text>
<text x="172.2" y="296.5">13</text>
<text x="177.7" y="294.7">(PCINT0/CLKO/ICP1)PB0</text>
<text x="177.7" y="298.2">(PCINT1/OC1A)PB1</text>
<text x="279.8" y="298.2">AREF</text>
<text x="289.5" y="296.5">20</text>
<text x="172.2" y="300">14</text>
<text x="172.2" y="303.5">15</text>
<text x="177.7" y="301.8">(PCINT2/SS#/OC1B)PB2</text>
<text x="177.7" y="305.3">(PCINT3/OC2A/MOSI)PB3</text>
<text x="279.1" y="301.8">ADC6</text>
<text x="289.5" y="300">19</text>
<text x="172.2" y="307.1">16</text>
<text x="177.7" y="308.8">(PCINT4/MISO)PB4</text>
<text x="259.2" y="308.8">PB5(SCK/PCINT5)</text>
<text x="289.5" y="307.1">17</text>
</g>
<g font-size="3.2" fill="#f00">
<text x="218" y="56.2">VDD</text>
<text x="227.5" y="54.8">5</text>
<text x="71.9" y="118.3">4</text>
<text x="75.4" y="120.1">VCC</text>
<text x="174.2" y="264.7">4</text>
<text x="177.7" y="266.5">VCC</text>
<text x="174.2" y="271.8">6</text>
<text x="177.7" y="273.5">VCC</text>
<text x="279.2" y="305.3">AVCC</text>
<text x="289.5" y="303.5">18</text>
</g>
<g font-size="2.1" fill="#a54b4b">
<text x="325.6" y="79.5" transform="rotate(-90 325.6 79.5)">2</text>
<text x="327.3" y="86.4" transform="rotate(-90 327.3 86.4)">2</text>
<text x="310.4" y="95">1</text>
<text x="327.3" y="92.3" transform="rotate(-90 327.3 92.3)">3</text>
<text x="317.3" y="96.8">1</text>
<text x="325.6" y="99.2" transform="rotate(-90 325.6 99.2)">3</text>
<text x="389.8" y="209.7">1</text>
<text x="399" y="209.7">2</text>
<text x="389.8" y="213.2">3</text>
<text x="399" y="213.2">4</text>
<text x="389.8" y="216.8">5</text>
<text x="389.8" y="220.3">7</text>
<text x="399" y="216.8">6</text>
<text x="399" y="220.3">8</text>
<text x="388.5" y="227.3">11</text>
<text x="389.8" y="223.8">9</text>
<text x="399" y="223.8">10</text>
<text x="399" y="227.3">12</text>
</g>
</svg>
